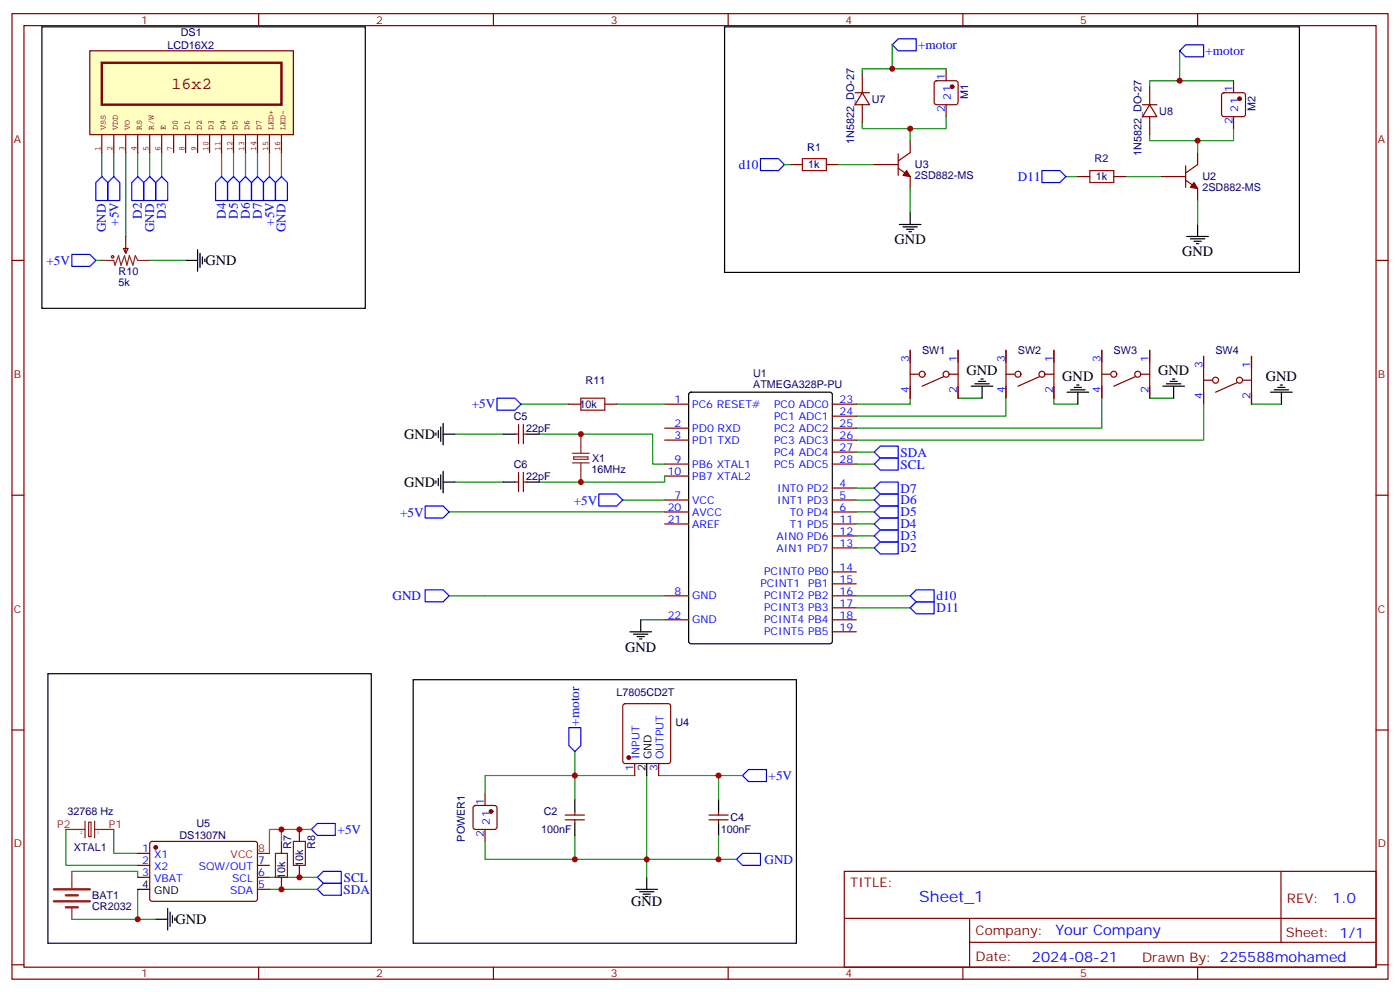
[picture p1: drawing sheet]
<svg xmlns="http://www.w3.org/2000/svg" width="412mm" height="292mm" viewBox="0 0 412 292" stroke-linecap="round" stroke-linejoin="round" font-family="sans-serif">
<g fill="none" stroke="#870000" stroke-width=".35">
<path d="M3.5 4h405.4v284.4h-405.4zM7.1 7.5h398.2v277.3h-398.2zM76.2 4v3.5M145.3 4v3.5M214.5 4v3.5M283.6 4v3.5M352.8 4v3.5M275.4 24l.5-.2h5.6l.5 .2 .2 .5v5.6l-.2 .5-.5 .2h-5.6l-.5-.2-.2-.5v-5.6zM278.7 20.2v3.6M278.7 30.8v3.6M360.1 27.5l.4-.2h5.7l.5 .2 .2 .5v5.7l-.2 .5-.5 .2h-5.7l-.5-.3-.2-.4v-5.7zM363.4 23.8v3.5"/>
<path d="M363.4 34.4v3.5M232.8 48.5h3.6M243.4 48.5h3.5M317.5 52h3.5M328.1 52h3.5M3.5 76.7h3.6M36.3 73.2h1.4l-.7 1.4zM37 69.6v5M405.3 76.7h3.6M167.6 119h3.5M178.2 119h3.5M195.8 119h7"/>
<path d="M245.2 119h7M268.1 110.2h2.5M268.1 103.2v14.1M278 110.9l-6.4 2.8M279.8 110.2h2.4M282.2 103.2v14.1M296.3 110.2h2.5M296.3 103.2v14.1M306.2 110.9l-6.3 2.8M308 110.2h2.4M310.4 103.2v14.1M324.6 110.2h2.4"/>
<path d="M324.6 103.2v14.1M334.4 110.9l-6.3 2.8M336.2 110.2h2.5M338.7 103.2v14.1M354.5 112h2.5M354.5 104.9v14.1M364.4 112.7l-6.3 2.8M366.2 112h2.5M368.7 104.9v14.1M151.7 127.8h1.1M152.8 125v5.7M152.8 139.1v5.7"/>
<path d="M154.2 125v5.7M154.2 139.1v5.7M154.2 127.8h1M195.8 126.1h7M195.8 129.6h7M195.8 136.7h7M245.2 126.1h7M245.2 129.6h7M245.2 136.7h7M245.2 122.6h7M245.2 133.1h7M3.5 145.8h3.6"/>
<path d="M151.7 142h1.1M154.2 142h1M195.8 147.2h7M195.8 150.8h7M195.8 140.2h7M195.8 154.3h7M245.2 143.7h7M245.2 147.2h7M245.2 150.8h7M245.2 154.3h7M245.2 157.8h7M405.3 145.8h3.6"/>
<path d="M195.8 175.5h7M245.2 175.5h7M245.2 161.4h7M245.2 168.4h7M245.2 171.9h7M245.2 179h7M195.8 182.5h7M245.2 182.5h7M245.2 186.1h7M3.5 215h3.6M405.3 215h3.6M139.6 237.4l.5-.2h5.6l.5 .2 .2 .5v5.7l-.2 .5-.5 .2h-5.6l-.5-.3-.3-.4v-5.7z"/>
<path d="M142.9 233.7v3.5M169.3 239v1M211.7 239v1M82.9 247.8v3.5M82.9 258.4v3.5M88.2 244.3v3.5M88.2 254.8v3.6M142.9 244.3v3.5M166.5 241.4h5.7M166.5 240h5.7M169.3 241.4v1.1M208.8 241.4h5.7"/>
<path d="M208.8 240h5.7M211.7 241.4v1.1M248.7 256.6h156.6v28.2h-156.6zM377.3 256.6v20.9M248.7 270.5h156.5M285.6 277.5h119.6M285.6 270.5v14.1M3.5 284.1h3.6M76.2 284.8v3.6M145.3 284.8v3.6M214.5 284.8v3.6M283.6 284.8v3.6"/>
<path d="M352.8 284.8v3.6M405.3 284.1h3.6"/>
<circle cx="271.6" cy="110.2" r=".88"/>
<circle cx="278.7" cy="110.2" r=".88"/>
<circle cx="299.9" cy="110.2" r=".88"/>
<circle cx="306.9" cy="110.2" r=".88"/>
<circle cx="328.1" cy="110.2" r=".88"/>
<circle cx="335.1" cy="110.2" r=".88"/>
<circle cx="358.1" cy="112" r=".88"/>
<circle cx="365.1" cy="112" r=".88"/>
</g>
<g fill="none" stroke="#008700" stroke-width=".35">
<path d="M262.8 13.2v7M347.5 15v8.8M278.7 20.2h-24.7v1.8M278.7 34.4v3.5h-24.7v-1.8M363.4 37.9v3.5h-24.7v-1.7M363.4 23.8h-24.7v1.7M30 44.9v7.1M33.5 44.9v7.1M37 44.9v24.7M40.6 44.9v7.1M44.1 44.9v7.1M47.6 44.9v7.1"/>
<path d="M65.3 44.9v7.1M68.8 44.9v7.1M72.3 44.9v7.1M75.8 44.9v7.1M79.4 44.9v7.1M82.9 44.9v7.1M231.1 48.5h1.7M246.9 48.5h10.6M314 52h3.5M331.6 52h10.6M28.2 76.7h1.8M44.1 76.7h10.6"/>
<path d="M153.5 119h14.1M181.7 119h14.1M268.1 117.3v1.7h-15.9M282.2 117.3h7.1M296.3 117.3v5.3h-44.1M310.4 117.3v1.7h7.1M324.6 117.3v8.8h-72.4M338.7 117.3h7M354.5 119v10.6h-102.3M368.7 119h8.8M134.1 127.8h14.1M158.7 127.8h33.6v8.9h3.5"/>
<path d="M252.2 133.1h5.3M252.2 136.7h5.3M132.3 150.8h63.5M134.1 142h14.1M183.4 147.2h12.4M195.8 140.2v1.8h-37.1M252.2 150.8h5.3M252.2 147.2h5.3M252.2 143.7h5.3M252.2 154.3h5.3M252.2 157.8h5.3M132.3 175.5h63.5"/>
<path d="M252.2 175.5h15.9M252.2 161.4h5.3M252.2 179h15.9M188.7 182.5h7.1M169.3 228.4h-26.4v5.3M187 228.4h-17.7v7M190.5 228.4v30M194 228.4h17.7M218.7 228.4h-7v7M19.4 244.3v10.5h21.2M21.2 256.6h19.4v1.8M33.5 244.3v7h7.1"/>
<path d="M79.4 258.4h14.1M82.9 244.3v3.5M91.7 244.3h-12.3v7M142.9 247.8v5.3h26.4M169.3 246v7.1h47.7M211.7 246v7.1M40.6 261.9v8.8h-19.4M40.6 270.7h5.3M79.4 261.9h14.1"/>
</g>
<g fill="none" stroke="#000" stroke-width=".35">
<path d="M12.3 7.9h95.3v82.9h-95.3zM213.4 7.9h169.4v72.3h-169.4zM54.7 76.7h3.5M58.2 73.5v6.4M58.9 74.6v4.2M59.6 75.6v2.2M60.3 76.3v.7M264.9 66.1h6.4M266 66.8h4.2M267.1 67.5h2.1M267.8 68.2h.7M268.1 62.6v3.5"/>
<path d="M349.6 69.6h6.4M350.7 70.3h4.2M351.7 71h2.1M352.4 71.8h.7M352.8 66.1v3.5M203.1 115.7l.5-.2h40.9l.6 .4 .1 73-.5 .6-41.1 .1-.7-.5-.1-72.9zM286.1 113.7h6.4M287.2 113h4.2M288.2 112.3h2.1M288.9 111.6h.7M289.3 113.7v3.6M314.3 115.5h6.4"/>
<path d="M315.4 114.8h4.2M316.4 114.1h2.2M317.1 113.4h.8M317.5 115.5v3.5M342.5 113.7h6.4M343.6 113h4.2M344.7 112.3h2.1M345.4 111.6h.7M345.7 113.7v3.6M374.3 115.5h6.3M375.4 114.8h4.2M376.4 114.1h2.1"/>
<path d="M377.1 113.4h.7M377.5 115.5v3.5M128.4 127.5v.7M129.1 126.8v2.1M129.8 125.7v4.3M129.8 139.8v4.3M130.5 127.8h3.6M130.5 124.7v6.3M130.5 138.8v6.3M148.2 127.8h3.5M155.2 127.8h3.5M128.4 141.6v.7"/>
<path d="M129.1 140.9v2.1M130.5 142h3.6M148.2 142h3.5M155.2 142h3.5M14.1 198.4h95.3v79.4h-95.3zM185.6 186.1h6.3M186.6 186.8h4.3M187.7 187.5h2.1M188.4 188.2h.7M188.7 182.5v3.6M121.7 200.2h112.9v77.6h-112.9zM169.3 235.4v3.6"/>
<path d="M211.7 235.4v3.6M169.3 242.5v3.5M190.5 258.4v3.5M211.7 242.5v3.5M45.9 270.7h3.5M49.4 267.5v6.4M50.1 268.6v4.2M50.8 269.7v2.1M51.5 270.4v.7M187.3 261.9h6.4M188.4 262.6h4.2M189.4 263.3h2.2"/>
<path d="M190.1 264h.8"/>
</g>
<g fill="none" stroke="#00f" stroke-width=".35">
<path d="M262.8 13.2l1.8-1.8h5.3v3.6h-5.3zM349.2 13.2h5.3v3.5h-5.3l-1.7-1.7zM30 52l1.7 1.8v5.3h-3.5v-5.3zM33.5 52l1.8 1.8v5.3h-3.6v-5.3zM38.8 53.8l1.8-1.8 1.7 1.8v5.3h-3.5zM42.3 53.8l1.8-1.8 1.8 1.8v5.3h-3.6zM47.6 52l1.8 1.8v5.3h-3.5v-5.3zM65.3 52l1.7 1.8v5.3h-3.5v-5.3zM68.8 52l1.8 1.8v5.3h-3.6v-5.3zM70.6 53.8l1.7-1.8 1.8 1.8v5.3h-3.5zM75.8 52l1.8 1.8v5.3h-3.5v-5.3zM79.4 52l1.7 1.8v5.3h-3.5v-5.3z"/>
<path d="M82.9 52l1.8 1.8v5.3h-3.6v-5.3zM224 46.7h5.3l1.8 1.8-1.8 1.7h-5.3zM306.9 50.2h5.3l1.8 1.8-1.8 1.8h-5.3zM21.2 74.9h5.3l1.7 1.8-1.7 1.8h-5.3zM146.4 117.3h5.3l1.8 1.7-1.8 1.8h-5.3zM257.5 136.7l1.8-1.8h5.3v3.5h-5.3zM257.5 133.1l1.8-1.7h5.3v3.5h-5.3zM125.2 149h5.3l1.8 1.8-1.8 1.7h-5.3zM176.4 145.5h5.3l1.7 1.7-1.7 1.8h-5.3zM257.5 143.7l1.8-1.7h5.3v3.5h-5.3zM257.5 150.8l1.8-1.8h5.3v3.5h-5.3zM257.5 157.8l1.8-1.7h5.3v3.5h-5.3z"/>
<path d="M259.3 145.5h5.3v3.5h-5.3l-1.8-1.8zM259.3 152.5h5.3v3.6h-5.3l-1.8-1.8zM259.3 159.6h5.3v3.5h-5.3l-1.8-1.7zM125.2 173.7h5.3l1.8 1.8-1.8 1.7h-5.3zM268.1 175.5l1.8-1.8h5.3v3.5h-5.3zM268.1 179l1.8-1.8h5.3v3.6h-5.3zM167.6 214.3h3.5v5.3l-1.8 1.7-1.7-1.7zM218.7 228.4l1.8-1.8h5.3v3.6h-5.3zM91.7 244.3l1.8-1.8h5.3v3.5h-5.3zM93.5 258.4l1.7-1.8h5.3v3.5h-5.3zM217 253.1l1.7-1.8h5.3v3.5h-5.3zM93.5 261.9l1.7-1.8h5.3v3.6h-5.3z"/>
</g>
<g fill="none" stroke="#a10000" stroke-width=".35">
<path d="M236.4 46.7h7v3.5h-7zM321 50.2h7.1v3.6h-7.1zM171.1 117.3h7.1v3.5h-7.1zM81.1 251.3h3.6v7.1h-3.6zM86.4 247.8h3.6v7h-3.6z"/>
<circle cx="33.2" cy="75.6" r=".35"/>
</g>
<g fill="none" stroke="#8c2424" stroke-width=".35">
<path d="M30 76.7h3.5l.4 1.4 1-2.8 .7 2.8 1.1-2.8 .7 2.8 .7-2.8 1.1 2.8 .7-2.8 .7 1.4h3.5M168.6 136.3h5M168.6 133.5h5M169 134.5h4.2v.8h-4.2zM171.1 127.8v5.7M171.1 136.3v5.7M19.4 244.3h5.6M21.2 256.6v4.9M25 241.8v4.9M26.1 242.1h.7v4.3h-.7zM27.9 244.3h5.6M27.9 241.8v4.9"/>
<path d="M21.2 267.2v3.5"/>
</g>
<g fill="#870000" stroke="#870000" stroke-width=".35">
<circle cx="144.6" cy="239" r=".53"/>
<circle cx="280.5" cy="25.5" r=".53"/>
<circle cx="365.1" cy="29.1" r=".53"/>
</g>
<path d="M15.9 261.9h10.6M15.9 265.4h10.6M19.4 263.7h3.5M19.4 267.2h3.5" fill="none" stroke="#8c2424" stroke-width=".71"/>
<path d="M26.5 15h59.9v24.7h-59.9z" fill="#ffffc2" stroke="#850000" stroke-width=".35"/>
<path d="M30 18.5h52.9v12.3h-52.9z" fill="none" stroke="#850000" stroke-width=".71"/>
<g fill="none" stroke="#850000" stroke-width=".35">
<path d="M30 39.7v5.2M33.5 39.7v5.2M37 39.7v5.2M40.6 39.7v5.2M44.1 39.7v5.2M47.6 39.7v5.2M51.2 39.7v5.2M54.7 39.7v5.2M58.2 39.7v5.2M61.7 39.7v5.2M65.3 39.7v5.2M68.8 39.7v5.2"/>
<path d="M72.3 39.7v5.2M75.8 39.7v5.2M79.4 39.7v5.2M82.9 39.7v5.2"/>
</g>
<g fill="#870000" stroke="#870000" stroke-width=".35">
<path d="M351.7 53.8l1.1 1.7-2.1-.3z"/>
<path d="M267.1 50.2l1 1.8-2.1-.4z"/>
<circle cx="185.2" cy="223.1" r=".53"/>
<circle cx="45.9" cy="249.6" r=".53"/>
</g>
<g fill="none" stroke="#870000" stroke-width=".35">
<path d="M251.9 27.3h4.2M254 27.3l2.1 3.5h-4.2zM254 22v5.3M254 30.8v5.3M336.5 30.8h4.3M338.7 30.8l2.1 3.6h-4.3zM338.7 25.5v5.3M338.7 34.4v5.3M257.5 48.5h7.1M264.6 45.3v6.3M264.6 49.5l3.5 2.5v3.5M268.1 41.4v3.5l-3.5 2.5"/>
<path d="M342.2 52h7M349.2 48.8v6.4M349.2 53.1l3.6 2.4v3.6M352.8 44.9v3.6l-3.6 2.4M183.7 207.4l.4-.2h12.7l.5 .2 .3 .5v16.3l-.3 .5-.5 .2h-12.7l-.4-.3-.3-.4v-16.3zM187 224.9v3.5M194 224.9v3.5M40.6 251.3h3.5M40.6 254.8h3.5M40.6 258.4h3.5M44.3 248l.5-.2h30.6l.4 .7v16.5l-.7 .4h-30.6l-.4-.7v-16.2zM75.8 254.8h3.6"/>
<path d="M75.8 258.4h3.6M75.8 261.9h3.6"/>
</g>
<path d="M268.1 37.9v3.5M268.1 55.5v7.1M352.8 41.4v3.5M352.8 59.1v7M169.3 221.3v7.1" fill="none" stroke="#008700" stroke-width=".35"/>
<path d="M190.5 224.9v3.5M40.6 261.9h3.5" fill="none" stroke="#000" stroke-width=".35"/>
<path d="M75.8 251.3h3.6" fill="none" stroke="#f00" stroke-width=".35"/>
<g fill="#c00">
<circle cx="171.1" cy="142" r=".88"/>
<circle cx="171.1" cy="127.8" r=".88"/>
<circle cx="211.7" cy="253.1" r=".88"/>
<circle cx="82.9" cy="261.9" r=".88"/>
<circle cx="88.2" cy="258.4" r=".88"/>
<circle cx="88.2" cy="244.3" r=".88"/>
<circle cx="82.9" cy="244.3" r=".88"/>
<circle cx="169.3" cy="253.1" r=".88"/>
<circle cx="262.8" cy="20.2" r=".88"/>
<circle cx="347.5" cy="23.8" r=".88"/>
<circle cx="211.7" cy="228.4" r=".88"/>
<circle cx="190.5" cy="253.1" r=".88"/>
<circle cx="268.1" cy="37.9" r=".88"/>
<circle cx="352.8" cy="41.4" r=".88"/>
<circle cx="169.3" cy="228.4" r=".88"/>
<circle cx="40.6" cy="270.7" r=".88"/>
</g>
<text font-size="4.9" fill="#840000" x="50.5" y="26.2">16x2</text>
<text font-size="4.6" fill="#00f" x="270.8" y="265.6">Sheet_1</text>
<g font-size="4.2">
<text x="263.5" y="71.8">GND</text>
<text x="348.2" y="75.3">GND</text>
<text x="60.5" y="78.1">GND</text>
<text x="284.7" y="110.5">GND</text>
<text x="312.9" y="112.3">GND</text>
<text x="341.1" y="110.5">GND</text>
<text x="372.9" y="112.3">GND</text>
<text x="119.1" y="129.3">GND</text>
<text x="119.1" y="143.4">GND</text>
<text x="184.1" y="192.2">GND</text>
<text x="185.9" y="266.9">GND</text>
<text x="51.7" y="272.2">GND</text>
</g>
<g font-size="4.2" fill="#00f">
<text x="392.5" y="265.9">1.0</text>
<text x="310.9" y="275.4">Your Company</text>
<text x="304" y="283.2">2024-08-21</text>
</g>
<g font-size="3.9" fill="#00f">
<text x="270.4" y="14.4">+motor</text>
<text x="355.1" y="16.2">+motor</text>
<text x="217.6" y="49.7">d10</text>
<text x="299.9" y="53.3">D11</text>
<text x="41.8" y="64.4" transform="rotate(-90 41.8 64.4)">D2</text>
<text x="48.9" y="64.4" transform="rotate(-90 48.9 64.4)">D3</text>
<text x="66.5" y="64.4" transform="rotate(-90 66.5 64.4)">D4</text>
<text x="70" y="64.4" transform="rotate(-90 70 64.4)">D5</text>
<text x="73.6" y="64.4" transform="rotate(-90 73.6 64.4)">D6</text>
<text x="77.1" y="64.4" transform="rotate(-90 77.1 64.4)">D7</text>
<text x="31.2" y="68.4" transform="rotate(-90 31.2 68.4)">GND</text>
<text x="34.9" y="66.5" transform="rotate(-90 34.9 66.5)">+5V</text>
<text x="45.4" y="68.4" transform="rotate(-90 45.4 68.4)">GND</text>
<text x="80.7" y="66.5" transform="rotate(-90 80.7 66.5)">+5V</text>
<text x="84.1" y="68.4" transform="rotate(-90 84.1 68.4)">GND</text>
<text x="13.7" y="77.9">+5V</text>
<text x="139" y="120.3">+5V</text>
<text x="265.3" y="134.4">SDA</text>
<text x="265.3" y="138">SCL</text>
<text x="169" y="148.6">+5V</text>
<text x="265.3" y="145.1">D7</text>
<text x="265.3" y="148.5">D6</text>
<text x="117.8" y="152.1">+5V</text>
<text x="265.2" y="155.5">D4</text>
<text x="265.3" y="152">D5</text>
<text x="265.3" y="159">D3</text>
<text x="265.3" y="162.6">D2</text>
<text x="115.6" y="176.7">GND</text>
<text x="275.9" y="176.7">d10</text>
<text x="275.9" y="180.4">D11</text>
<text x="170.6" y="213.7" transform="rotate(-90 170.6 213.7)">+motor</text>
<text x="226.4" y="229.6">+5V</text>
<text x="99.5" y="245.5">+5V</text>
<text x="225.2" y="254.3">GND</text>
<text x="101.2" y="263.2">SDA</text>
<text x="101.2" y="259.7">SCL</text>
</g>
<g font-size="3.9" fill="#800">
<text x="250.5" y="261.2">TITLE:</text>
<text x="379.1" y="265.9">REV:</text>
<text x="287.4" y="275.4">Company:</text>
<text x="378.7" y="276">Sheet: 1/1</text>
<text x="287.4" y="283.1">Date:</text>
<text x="336.4" y="283.2">Drawn By: 225588mohamed</text>
</g>
<g font-size="3.2" fill="#800">
<text x="41.6" y="7">1</text>
<text x="110.8" y="7">2</text>
<text x="179.9" y="7">3</text>
<text x="249.1" y="7">4</text>
<text x="318.2" y="7">5</text>
<text x="4.1" y="42.1">A</text>
<text x="405.9" y="42.1">A</text>
<text x="4.1" y="111.3">B</text>
<text x="405.9" y="111.3">B</text>
<text x="4.1" y="180.4">C</text>
<text x="405.9" y="180.4">C</text>
<text x="4.1" y="249.6">D</text>
<text x="405.9" y="249.6">D</text>
<text x="41.6" y="287.8">1</text>
<text x="110.8" y="287.8">2</text>
<text x="179.9" y="287.8">3</text>
<text x="249.1" y="287.8">4</text>
<text x="318.2" y="287.8">5</text>
</g>
<g font-size="3.2" fill="#000080">
<text x="53.2" y="10.7">DS1</text>
<text x="49.3" y="14.4">LCD16X2</text>
<text x="285.2" y="29.1" transform="rotate(-90 285.2 29.1)">M1</text>
<text x="256.8" y="30.2">U7</text>
<text x="341.5" y="33.7">U8</text>
<text x="369.8" y="32.7" transform="rotate(-90 369.8 32.7)">M2</text>
<text x="237.8" y="44.3">R1</text>
<text x="251.6" y="42.4" transform="rotate(-90 251.6 42.4)">1N5822_DO-27</text>
<text x="322.5" y="47.9">R2</text>
<text x="336.3" y="45.9" transform="rotate(-90 336.3 45.9)">1N5822_DO-27</text>
<text x="238.1" y="49.6">1k</text>
<text x="269.5" y="52.8">2SD882-MS</text>
<text x="269.5" y="49.6">U3</text>
<text x="322.8" y="53.1">1k</text>
<text x="354.2" y="53.1">U2</text>
<text x="354.2" y="56.3">2SD882-MS</text>
<text x="34.9" y="80.9">R10</text>
<text x="34.9" y="84.1">5k</text>
<text x="271.6" y="104.3">SW1</text>
<text x="299.8" y="104.3">SW2</text>
<text x="328" y="104.3">SW3</text>
<text x="358" y="104.3">SW4</text>
<text x="172.5" y="113">R11</text>
<text x="221.9" y="110.9">U1</text>
<text x="221.9" y="114.2">ATMEGA328P-PU</text>
<text x="151.4" y="123.7">C5</text>
<text x="170.7" y="120.2">10k</text>
<text x="155" y="127.3">22pF</text>
<text x="151.4" y="137.8">C6</text>
<text x="174.4" y="136.1">X1</text>
<text x="155" y="141.4">22pF</text>
<text x="174.3" y="139.2">16MHz</text>
<text x="181.6" y="204.8">L7805CD2T</text>
<text x="199" y="213.7">U4</text>
<text x="19.9" y="240.1">32768 Hz</text>
<text x="57.9" y="243.4">U5</text>
<text x="159.4" y="245.4">100nF</text>
<text x="160.2" y="240.1">C2</text>
<text x="212.3" y="245.4">100nF</text>
<text x="215.2" y="241.9">C4</text>
<text x="21.7" y="250.7">XTAL1</text>
<text x="52.8" y="247.1">DS1307N</text>
<text x="85.8" y="249.9" transform="rotate(-90 85.8 249.9)">R7</text>
<text x="92.8" y="249.9" transform="rotate(-90 92.8 249.9)">R8</text>
<text x="137" y="247.9" transform="rotate(-90 137 247.9)">POWER1</text>
<text x="89.3" y="255.2" transform="rotate(-90 89.3 255.2)">10k</text>
<text x="84" y="258.7" transform="rotate(-90 84 258.7)">10k</text>
<text x="27.2" y="268">CR2032</text>
<text x="27.2" y="264.8">BAT1</text>
</g>
<g font-size="3.2" fill="#00f">
<text x="278.3" y="23.6" transform="rotate(-90 278.3 23.6)">1</text>
<text x="280.1" y="29.5" transform="rotate(-90 280.1 29.5)">21</text>
<text x="363" y="27.1" transform="rotate(-90 363 27.1)">1</text>
<text x="278.3" y="33" transform="rotate(-90 278.3 33)">2</text>
<text x="364.8" y="33.1" transform="rotate(-90 364.8 33.1)">21</text>
<text x="363" y="36.6" transform="rotate(-90 363 36.6)">2</text>
<text x="267.8" y="106.7" transform="rotate(-90 267.8 106.7)">3</text>
<text x="281.9" y="106.7" transform="rotate(-90 281.9 106.7)">1</text>
<text x="296" y="106.7" transform="rotate(-90 296 106.7)">3</text>
<text x="310.1" y="106.7" transform="rotate(-90 310.1 106.7)">1</text>
<text x="324.2" y="106.7" transform="rotate(-90 324.2 106.7)">3</text>
<text x="338.3" y="106.7" transform="rotate(-90 338.3 106.7)">1</text>
<text x="354.2" y="108.4" transform="rotate(-90 354.2 108.4)">3</text>
<text x="368.3" y="108.4" transform="rotate(-90 368.3 108.4)">1</text>
<text x="198.7" y="118.7">1</text>
<text x="247.3" y="118.7">23</text>
<text x="267.8" y="115.7" transform="rotate(-90 267.8 115.7)">4</text>
<text x="281.9" y="115.7" transform="rotate(-90 281.9 115.7)">2</text>
<text x="296" y="115.7" transform="rotate(-90 296 115.7)">4</text>
<text x="310.1" y="115.7" transform="rotate(-90 310.1 115.7)">2</text>
<text x="324.2" y="115.7" transform="rotate(-90 324.2 115.7)">4</text>
<text x="338.3" y="115.7" transform="rotate(-90 338.3 115.7)">2</text>
<text x="354.2" y="117.5" transform="rotate(-90 354.2 117.5)">4</text>
<text x="368.3" y="117.5" transform="rotate(-90 368.3 117.5)">2</text>
<text x="198.7" y="125.7">2</text>
<text x="203.9" y="120.1">PC6 RESET#</text>
<text x="228" y="120.1">PC0 ADC0</text>
<text x="228" y="123.6">PC1 ADC1</text>
<text x="247.3" y="122.2">24</text>
<text x="247.3" y="125.7">25</text>
<text x="198.7" y="129.3">3</text>
<text x="203.9" y="127.1">PD0 RXD</text>
<text x="203.9" y="130.7">PD1 TXD</text>
<text x="228" y="127.1">PC2 ADC2</text>
<text x="228" y="130.7">PC3 ADC3</text>
<text x="247.3" y="129.3">26</text>
<text x="198.7" y="136.3">9</text>
<text x="203.9" y="137.7">PB6 XTAL1</text>
<text x="228" y="134.2">PC4 ADC4</text>
<text x="228" y="137.7">PC5 ADC5</text>
<text x="247.3" y="132.8">27</text>
<text x="247.3" y="136.3">28</text>
<text x="196.7" y="139.8">10</text>
<text x="203.9" y="141.3">PB7 XTAL2</text>
<text x="247.3" y="143.4">4</text>
<text x="198.7" y="146.9">7</text>
<text x="203.9" y="148.3">VCC</text>
<text x="229" y="144.8">INT0 PD2</text>
<text x="229" y="148.3">INT1 PD3</text>
<text x="247.3" y="146.9">5</text>
<text x="196.7" y="150.4">20</text>
<text x="196.7" y="154">21</text>
<text x="203.9" y="151.8">AVCC</text>
<text x="203.9" y="155.4">AREF</text>
<text x="232.7" y="151.8">T0 PD4</text>
<text x="232.7" y="155.4">T1 PD5</text>
<text x="247.3" y="150.4">6</text>
<text x="247.3" y="154">11</text>
<text x="228.7" y="158.9">AIN0 PD6</text>
<text x="247.3" y="157.5">12</text>
<text x="247.3" y="161">13</text>
<text x="228.7" y="162.4">AIN1 PD7</text>
<text x="224" y="173">PCINT1</text>
<text x="225.1" y="169.5">PCINT0 PB0</text>
<text x="238" y="173">PB1</text>
<text x="247.3" y="168.1">14</text>
<text x="247.3" y="171.6">15</text>
<text x="198.7" y="175.1">8</text>
<text x="203.9" y="176.5">GND</text>
<text x="225.1" y="176.5">PCINT2 PB2</text>
<text x="247.3" y="175.1">16</text>
<text x="247.3" y="178.6">17</text>
<text x="196.7" y="182.2">22</text>
<text x="203.9" y="183.6">GND</text>
<text x="225.1" y="180.1">PCINT3 PB3</text>
<text x="225.1" y="183.6">PCINT4 PB4</text>
<text x="247.3" y="182.2">18</text>
<text x="247.3" y="185.7">19</text>
<text x="225.1" y="187.1">PCINT5 PB5</text>
<text x="186.6" y="227.1" transform="rotate(-90 186.6 227.1)">1</text>
<text x="188.4" y="223.6" transform="rotate(-90 188.4 223.6)">INPUT</text>
<text x="193.7" y="227.1" transform="rotate(-90 193.7 227.1)">3</text>
<text x="195.4" y="223.6" transform="rotate(-90 195.4 223.6)">OUTPUT</text>
<text x="142.5" y="237" transform="rotate(-90 142.5 237)">1</text>
<text x="144.3" y="243" transform="rotate(-90 144.3 243)">21</text>
<text x="41.9" y="251">1</text>
<text x="142.5" y="246.5" transform="rotate(-90 142.5 246.5)">2</text>
<text x="41.9" y="254.5">2</text>
<text x="45.4" y="252.7">X1</text>
<text x="45.4" y="256.3">X2</text>
<text x="58.5" y="256.3">SQW/OUT</text>
<text x="76" y="254.5">7</text>
<text x="41.9" y="258">3</text>
<text x="45.4" y="259.8">VBAT</text>
<text x="67.8" y="263.3">SDA</text>
<text x="68.4" y="259.8">SCL</text>
<text x="76" y="261.5">5</text>
<text x="76" y="258">6</text>
</g>
<g font-size="3.2">
<text x="190.1" y="227.1" transform="rotate(-90 190.1 227.1)">2</text>
<text x="191.9" y="223.6" transform="rotate(-90 191.9 223.6)">GND</text>
<text x="41.9" y="261.5">4</text>
<text x="45.4" y="263.3">GND</text>
</g>
<g font-size="3.2" fill="#8d2323">
<text x="16.9" y="243.9">P2</text>
<text x="32.1" y="243.9">P1</text>
</g>
<g font-size="3.2" fill="#f00">
<text x="76" y="251">8</text>
<text x="67.9" y="252.7">VCC</text>
</g>
<g font-size="2.5" fill="#840000">
<text x="31.2" y="38.2" transform="rotate(-90 31.2 38.2)">VSS</text>
<text x="34.7" y="38.2" transform="rotate(-90 34.7 38.2)">VDD</text>
<text x="38.2" y="38.2" transform="rotate(-90 38.2 38.2)">VO</text>
<text x="41.8" y="38.2" transform="rotate(-90 41.8 38.2)">RS</text>
<text x="45.3" y="38.2" transform="rotate(-90 45.3 38.2)">R/W</text>
<text x="48.8" y="38.2" transform="rotate(-90 48.8 38.2)">E</text>
<text x="52.4" y="38.2" transform="rotate(-90 52.4 38.2)">D0</text>
<text x="55.9" y="38.2" transform="rotate(-90 55.9 38.2)">D1</text>
<text x="59.4" y="38.2" transform="rotate(-90 59.4 38.2)">D2</text>
<text x="62.9" y="38.2" transform="rotate(-90 62.9 38.2)">D3</text>
<text x="66.5" y="38.2" transform="rotate(-90 66.5 38.2)">D4</text>
<text x="70" y="38.2" transform="rotate(-90 70 38.2)">D5</text>
<text x="73.5" y="38.2" transform="rotate(-90 73.5 38.2)">D6</text>
<text x="77" y="38.2" transform="rotate(-90 77 38.2)">D7</text>
<text x="80.6" y="38.2" transform="rotate(-90 80.6 38.2)">LED+</text>
<text x="84.1" y="38.2" transform="rotate(-90 84.1 38.2)">LED-</text>
<text x="29.6" y="44.4" transform="rotate(-90 29.6 44.4)">1</text>
<text x="33.2" y="44.4" transform="rotate(-90 33.2 44.4)">2</text>
<text x="36.7" y="44.4" transform="rotate(-90 36.7 44.4)">3</text>
<text x="40.2" y="44.4" transform="rotate(-90 40.2 44.4)">4</text>
<text x="43.7" y="44.4" transform="rotate(-90 43.7 44.4)">5</text>
<text x="47.3" y="44.4" transform="rotate(-90 47.3 44.4)">6</text>
<text x="50.8" y="44.4" transform="rotate(-90 50.8 44.4)">7</text>
<text x="54.3" y="44.4" transform="rotate(-90 54.3 44.4)">8</text>
<text x="57.9" y="44.4" transform="rotate(-90 57.9 44.4)">9</text>
<text x="61.4" y="44.4" transform="rotate(-90 61.4 44.4)">10</text>
<text x="64.9" y="44.4" transform="rotate(-90 64.9 44.4)">11</text>
<text x="68.4" y="44.4" transform="rotate(-90 68.4 44.4)">12</text>
<text x="72" y="44.4" transform="rotate(-90 72 44.4)">13</text>
<text x="75.5" y="44.4" transform="rotate(-90 75.5 44.4)">14</text>
<text x="79" y="44.4" transform="rotate(-90 79 44.4)">15</text>
<text x="82.5" y="44.4" transform="rotate(-90 82.5 44.4)">16</text>
</g>
<g font-size="1.4" fill="#238d23">
<text x="23.6" y="245.7">2</text>
<text x="28.6" y="245.7">1</text>
</g>
</svg>
